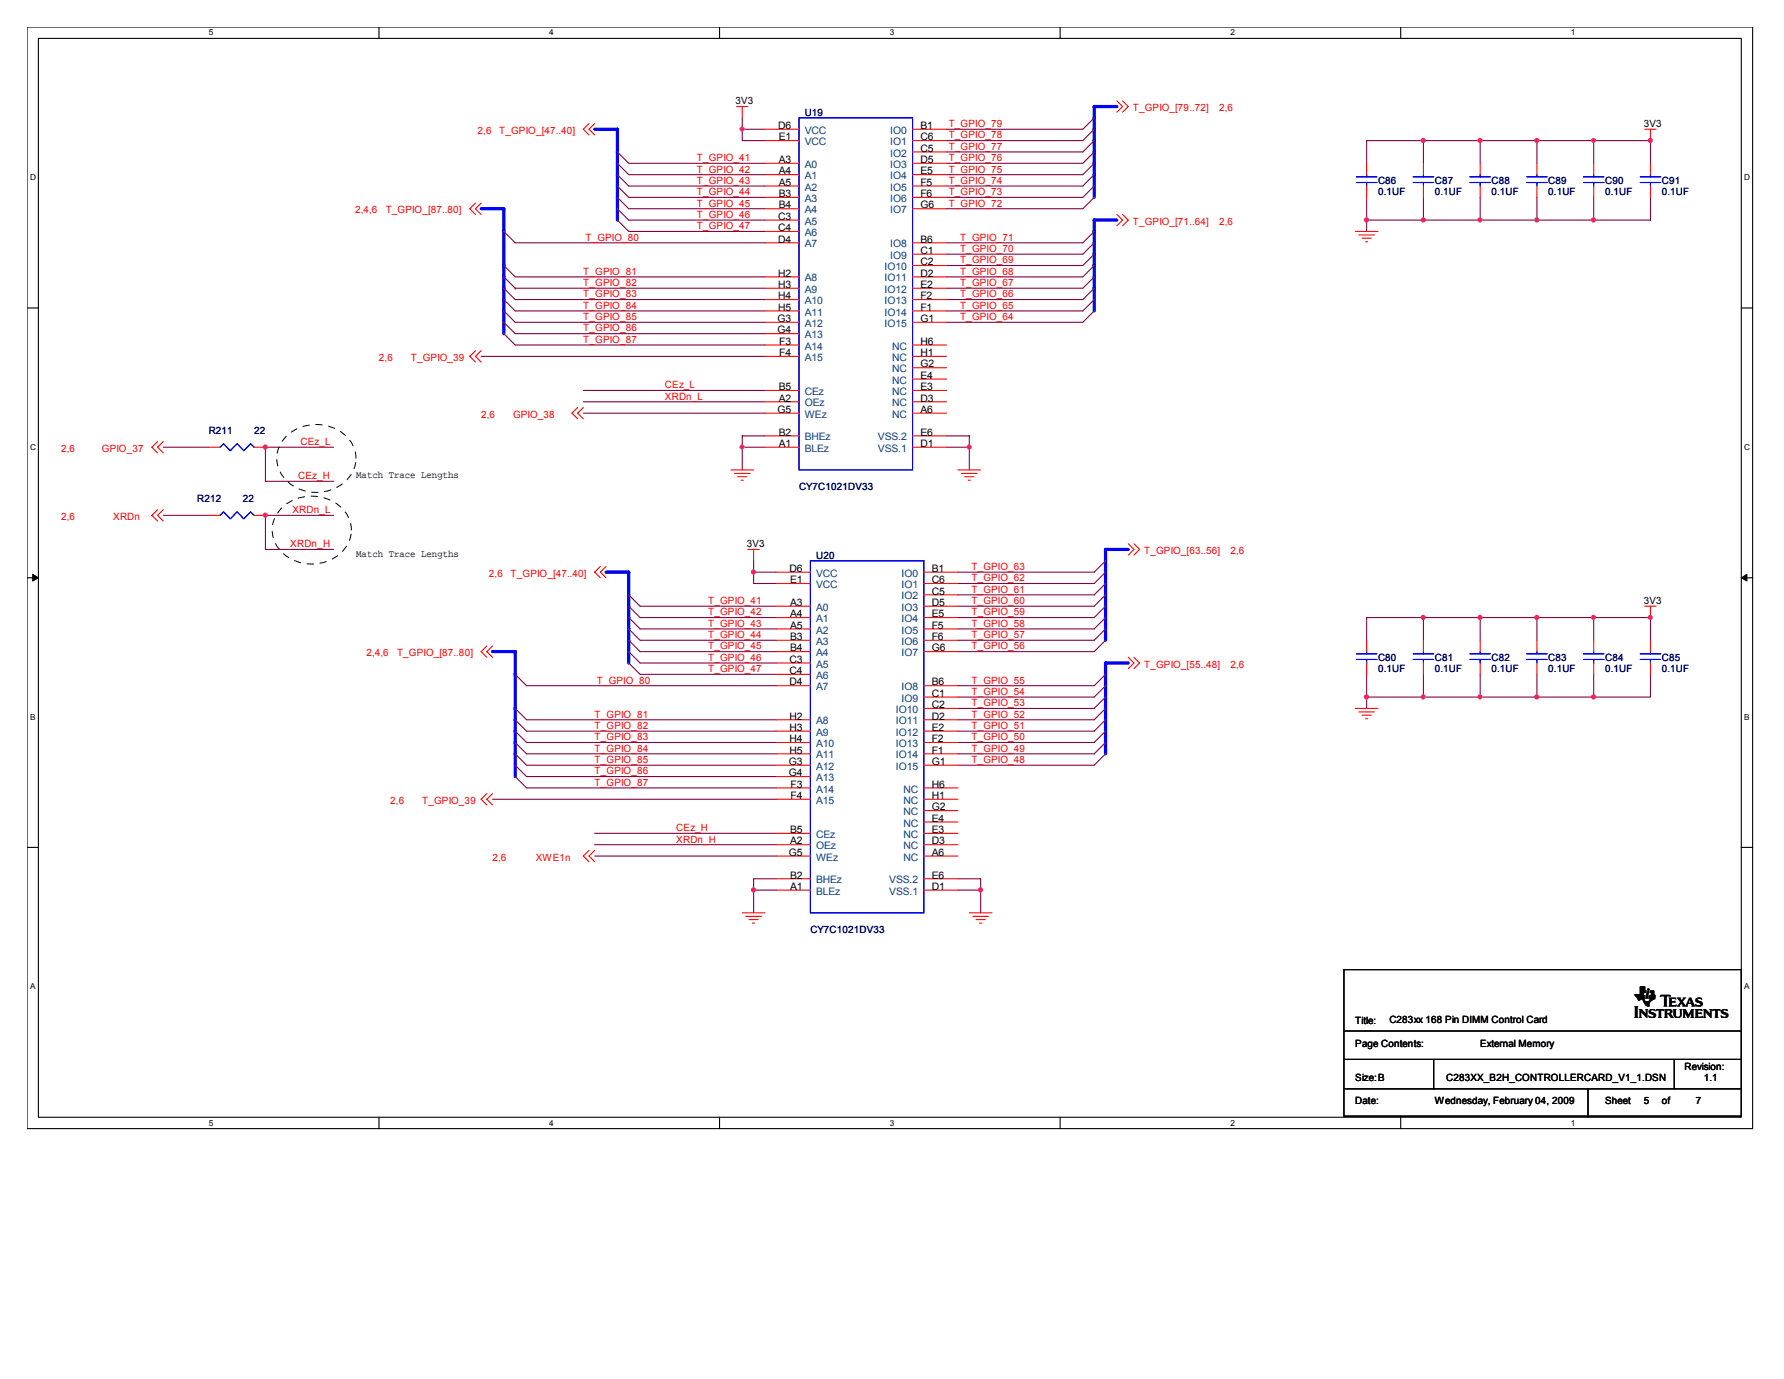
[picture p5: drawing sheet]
<svg xmlns="http://www.w3.org/2000/svg" width="279mm" height="216mm" viewBox="0 0 279 216" stroke-linecap="round" stroke-linejoin="round" font-family="sans-serif">
<path d="M4.2 4.2h270.3v172.5h-270.3zM6 6h266.7v168.9h-266.7z" fill="none" stroke="#000" stroke-width=".17"/>
<g fill="#fff">
<path d="M32.7 4.4h.7v1.4h-.7z"/>
<path d="M32.7 175.1h.7v1.4h-.7z"/>
</g>
<path d="M59.4 4.2v1.8M59.4 174.9v1.8" fill="none" stroke="#000" stroke-width=".17"/>
<g fill="#fff">
<path d="M86 4.4h.7v1.4h-.7z"/>
<path d="M86 175.1h.7v1.4h-.7z"/>
</g>
<path d="M112.7 4.2v1.8M112.7 174.9v1.8" fill="none" stroke="#000" stroke-width=".17"/>
<g fill="#fff">
<path d="M139.4 4.4h.6v1.4h-.6z"/>
<path d="M139.4 175.1h.6v1.4h-.6z"/>
</g>
<path d="M166 4.2v1.8M166 174.9v1.8" fill="none" stroke="#000" stroke-width=".17"/>
<g fill="#fff">
<path d="M192.7 4.4h.7v1.4h-.7z"/>
<path d="M192.7 175.1h.7v1.4h-.7z"/>
</g>
<path d="M219.4 4.2v1.8M219.4 174.9v1.8" fill="none" stroke="#000" stroke-width=".17"/>
<g fill="#fff">
<path d="M246 4.4h.7v1.4h-.7z"/>
<path d="M246 175.1h.7v1.4h-.7z"/>
<path d="M4.7 27.1h.9v1.4h-.9z"/>
<path d="M273.2 27.1h.9v1.4h-.9z"/>
<path d="M4.7 69.3h.9v1.4h-.9z"/>
<path d="M273.2 69.3h.9v1.4h-.9z"/>
</g>
<path d="M4.2 48.2h1.8M272.7 48.2h1.8" fill="none" stroke="#000" stroke-width=".17"/>
<g fill="#fff">
<path d="M4.7 111.5h.8v1.4h-.8z"/>
<path d="M273.2 111.5h.8v1.4h-.8z"/>
</g>
<path d="M4.2 90.5h1.8M272.7 90.5h1.8" fill="none" stroke="#000" stroke-width=".17"/>
<path d="M5.1 89.9l.9 .6-.9 .5zM272.7 90.5l.9-.6v1.1z" fill="#000" stroke="#000" stroke-width=".16"/>
<g fill="#fff">
<path d="M4.7 153.8h.8v1.4h-.8z"/>
<path d="M273.2 153.8h.8v1.4h-.8z"/>
</g>
<path d="M4.2 132.7h1.8M272.7 132.7h1.8M210.5 151.8h62.2v23h-62.2zM210.5 165.9h62.2M210.7 170.5h62M210.7 161.4h62M224.5 165.9v4.6M248.7 170.5v4.4M262.2 165.9v4.6" fill="none" stroke="#000" stroke-width=".17"/>
<g fill="none" stroke="#800040" stroke-width=".17">
<path d="M116.2 18.5v3.5h3.6M171.4 18.5l-1.8 1.7h-21.3M78.9 36.2l1.8 1.8h39.1M96.7 23.8l1.8 1.8h21.3M96.7 25.6l1.8 1.7h21.3M96.7 27.3l1.8 1.8h21.3M96.7 29.1l1.8 1.8h21.3M96.7 30.9l1.8 1.8h21.3M96.7 32.7l1.8 1.8h21.3M96.7 34.5l1.8 1.7h21.3M116.2 20.2h3.6M171.4 20.2l-1.8 1.8h-21.3"/>
<path d="M171.4 22l-1.8 1.8h-21.3M171.4 23.8l-1.8 1.8h-21.3M171.4 25.6l-1.8 1.7h-21.3M171.4 27.3l-1.8 1.8h-21.3M171.4 29.1l-1.8 1.8h-21.3M171.4 30.9l-1.8 1.8h-21.3M171.4 36.2l-1.8 1.8h-21.3M171.4 38l-1.8 1.8h-21.3M171.4 39.8l-1.8 1.8h-21.3M214 34.5h17.8M214 30.9v5.3M222.9 22h8.9v3.6"/>
<path d="M222.9 22h-8.9v3.6M222.9 22v3.6M222.9 30.9v3.6M231.8 22h26.7v3.6M231.8 30.9v3.6M240.7 30.9v3.6h-8.9M240.7 22v3.6M249.6 22v3.6M249.6 30.9v3.6M258.5 30.9v3.6h-17.8M75.4 55.8h44.4M78.9 52.2l1.8 1.8h39.1"/>
<path d="M78.9 41.6l1.8 1.7h39.1M78.9 45.1l1.8 1.8h39.1M78.9 46.9l1.8 1.8h39.1M78.9 48.7l1.8 1.8h39.1M78.9 50.5l1.8 1.7h39.1M78.9 43.3l1.8 1.8M80.7 45.1h.1M80.7 45.1h39.1M171.4 41.6l-1.8 1.7h-21.3M171.4 43.3l-1.8 1.8h-21.3M171.4 45.1l-1.8 1.8h-21.3M171.4 46.9l-1.8 1.8h-21.3"/>
<path d="M171.4 48.7l-1.8 1.8h-21.3M25.6 70h7.1M52.2 70h-10.6v5.4h10.6M91.4 61.1h28.4M91.4 62.9h28.4M91.4 64.7h28.4M116.2 70h3.6M119.8 68.2h-3.6v5.4M148.3 70h3.5M148.3 68.2h3.5v5.4M25.6 80.7h7.1M52.2 80.7h-10.6v5.3h10.6"/>
<path d="M98.5 93.1l1.7 1.8h21.4M98.5 94.9l1.7 1.8h21.4M98.5 96.7l1.7 1.8h21.4M98.5 98.5l1.7 1.7h21.4M118 87.8v3.6h3.6M118 89.6h3.6M173.1 87.8l-1.7 1.8h-21.4M173.1 89.6l-1.7 1.8h-21.4M173.1 91.4l-1.7 1.7h-21.4M173.1 93.1l-1.7 1.8h-21.4M173.1 94.9l-1.7 1.8h-21.4M173.1 96.7l-1.7 1.8h-21.4"/>
<path d="M173.1 98.5l-1.7 1.7h-21.4M222.9 96.7h8.9v3.5M231.8 96.7h8.9v3.5M240.7 96.7h8.9v3.5M249.6 96.7h8.9v3.5M80.7 105.6l1.8 1.8h39.1M80.7 110.9l1.8 1.8h39.1M80.7 112.7l1.8 1.8h39.1M80.7 114.5l1.8 1.7h39.1M80.7 116.2l1.8 1.8h39.1M80.7 118l1.8 1.8h39.1M80.7 119.8l1.8 1.8h39.1"/>
<path d="M98.5 100.2l1.7 1.8h21.4M98.5 102l1.7 1.8h21.4M98.5 103.8l1.7 1.8h21.4M173.1 105.6l-1.7 1.8h-21.4M173.1 107.4l-1.7 1.7h-21.4M173.1 109.1l-1.7 1.8h-21.4M173.1 110.9l-1.7 1.8h-21.4M173.1 112.7l-1.7 1.8h-21.4M173.1 114.5l-1.7 1.7h-21.4M173.1 116.2l-1.7 1.8h-21.4M173.1 118l-1.7 1.8h-21.4M173.1 100.2l-1.7 1.8h-21.4"/>
<path d="M214 100.2v-3.5h8.9v3.5M214 109.1h8.9M214 105.6v5.3M222.9 105.6v3.5M231.8 105.6v3.5h-8.9M240.7 105.6v3.5h-8.9M249.6 105.6v3.5h-8.9M258.5 105.6v3.5h-8.9M77.1 125.1h44.5M80.7 121.6l1.8 1.8h39.1M93.1 130.5h28.5M93.1 132.2h28.5"/>
<path d="M93.1 134h28.5M118 139.4h3.6M121.6 137.6h-3.6v5.3M150 139.4h3.6M150 137.6h3.6v5.3"/>
</g>
<g fill="#f0f" stroke="#f0f" stroke-width=".17">
<circle cx="116.2" cy="20.2" r=".32"/>
<circle cx="151.8" cy="70" r=".32"/>
<circle cx="118" cy="89.6" r=".32"/>
<circle cx="153.6" cy="139.3" r=".32"/>
<circle cx="41.5" cy="70" r=".32"/>
<circle cx="41.5" cy="80.7" r=".32"/>
<circle cx="118" cy="139.3" r=".32"/>
<circle cx="116.2" cy="70" r=".32"/>
<circle cx="222.9" cy="96.7" r=".32"/>
<circle cx="231.8" cy="96.7" r=".32"/>
<circle cx="240.7" cy="96.7" r=".32"/>
<circle cx="258.5" cy="96.7" r=".32"/>
<circle cx="249.6" cy="96.7" r=".32"/>
<circle cx="249.6" cy="109.1" r=".32"/>
<circle cx="240.7" cy="109.1" r=".32"/>
<circle cx="231.8" cy="109.1" r=".32"/>
<circle cx="222.9" cy="109.1" r=".32"/>
<circle cx="214" cy="109.1" r=".32"/>
<circle cx="222.9" cy="34.4" r=".32"/>
<circle cx="214" cy="34.4" r=".32"/>
<circle cx="222.9" cy="22" r=".32"/>
<circle cx="231.8" cy="22" r=".32"/>
<circle cx="240.7" cy="22" r=".32"/>
<circle cx="258.5" cy="22" r=".32"/>
<circle cx="249.6" cy="22" r=".32"/>
<circle cx="249.6" cy="34.4" r=".32"/>
<circle cx="240.7" cy="34.4" r=".32"/>
<circle cx="231.8" cy="34.4" r=".32"/>
</g>
<path d="M174.9 16.7h-3.5v14.2M75.4 32.7h3.5v19.5M93.1 20.2h3.6v14.3M174.9 34.5h-3.5v14.2M94.9 89.6h3.6v14.2M176.7 86h-3.6v14.2M77.1 102h3.6v19.6M176.7 103.8h-3.6v14.2" fill="none" stroke="#00f" stroke-width=".51"/>
<g fill="none" stroke="#f00" stroke-width=".17">
<path d="M92.2 19.3l-.8 .9 .8 .9M93.1 19.3l-.9 .9 .9 .9M115.4 16.7h1.7M116.2 16.7v1.8M174.9 15.8l.9 .9-.9 .9M175.8 15.8l.9 .9-.9 .9M74.5 31.8l-.9 .9 .9 .9M75.4 31.8l-.9 .9 .9 .9M119.8 20.2h5.3M119.8 36.2h5.3M119.8 25.6h5.3M119.8 27.3h5.3"/>
<path d="M119.8 29.1h5.3M119.8 30.9h5.3M119.8 32.7h5.3M119.8 34.5h5.3M119.8 38h5.3M119.8 22h5.3M142.9 20.2h5.4M142.9 25.6h5.4M142.9 27.3h5.4M142.9 29.1h5.4M142.9 30.9h5.4M142.9 32.7h5.4"/>
<path d="M142.9 38h5.4M142.9 22h5.4M142.9 23.8h5.4M142.9 39.8h5.4M174.9 33.6l.9 .9-.9 .8M175.8 33.6l.9 .9-.9 .8M212.3 36.2h3.5M212.8 36.8h2.5M213.3 37.3h1.5M213.9 37.8h.3M214 25.6v1.7M214 29.1v1.8"/>
<path d="M222.9 25.6v1.7M222.9 29.1v1.8M231.8 25.6v1.7M231.8 29.1v1.8M240.7 25.6v1.7M240.7 29.1v1.8M249.6 25.6v1.7M249.6 29.1v1.8M257.6 20.2h1.8M258.5 20.2v1.8M258.5 25.6v1.7M258.5 29.1v1.8"/>
<path d="M74.5 54.9l-.9 .9 .9 .9M75.4 54.9l-.9 .9 .9 .9M119.8 46.9h5.3M119.8 48.7h5.3M119.8 50.5h5.3M119.8 52.2h5.3M119.8 54h5.3M119.8 55.8h5.3M119.8 43.3h5.3M119.8 45.1h5.3M142.9 46.9h5.4M142.9 48.7h5.4"/>
<path d="M142.9 50.5h5.4M142.9 54h5.4M142.9 55.8h5.4M142.9 43.3h5.4M142.9 45.1h5.4M142.9 41.6h5.4M142.9 59.4h5.4M142.9 57.6h5.4M24.7 79.8l-.9 .9 .9 .9M24.7 69.1l-.9 .9 .9 .9M25.6 79.8l-.9 .9 .9 .9M25.6 69.1l-.9 .9 .9 .9"/>
<path d="M32.7 70h1.8M39.8 70h1.8M90.5 63.8l-.9 .9 .9 .9M91.4 63.8l-.9 .9 .9 .9M114.5 73.6h3.5M115 74.1h2.5M115.5 74.6h1.5M116.1 75.2h.3M119.8 68.2h5.3M119.8 70h5.3M119.8 61.1h5.3M119.8 64.7h5.3"/>
<path d="M119.8 62.9h5.3M142.9 68.2h5.4M142.9 70h5.4M142.9 61.1h5.4M142.9 64.7h5.4M142.9 62.9h5.4M150 73.6h3.6M150.6 74.1h2.4M151.1 74.6h1.4M151.6 75.2h.4M32.7 80.7h1.8M39.8 80.7h1.8"/>
<path d="M94 88.7l-.9 .9 .9 .9M94.9 88.7l-.9 .9 .9 .9M117.1 86h1.8M118 86v1.8M121.6 94.9h5.3M121.6 96.7h5.3M121.6 98.5h5.3M121.6 89.6h5.3M121.6 91.4h5.3M144.7 94.9h5.3M144.7 96.7h5.3M144.7 98.5h5.3"/>
<path d="M144.7 89.6h5.3M144.7 91.4h5.3M144.7 93.1h5.3M176.7 85.1l.9 .9-.9 .9M177.6 85.1l.9 .9-.9 .9M257.6 94.9h1.8M258.5 94.9v1.8M76.2 101.1l-.8 .9 .8 .9M77.1 101.1l-.9 .9 .9 .9M121.6 116.2h5.3M121.6 118h5.3M121.6 119.8h5.3"/>
<path d="M121.6 100.2h5.3M121.6 102h5.3M121.6 103.8h5.3M121.6 105.6h5.3M121.6 107.4h5.3M121.6 112.7h5.3M121.6 114.5h5.3M144.7 110.9h5.3M144.7 116.2h5.3M144.7 118h5.3M144.7 119.8h5.3M144.7 100.2h5.3"/>
<path d="M144.7 102h5.3M144.7 107.4h5.3M144.7 112.7h5.3M144.7 114.5h5.3M144.7 109.1h5.3M176.7 102.9l.9 .9-.9 .9M177.6 102.9l.9 .9-.9 .9M212.3 110.9h3.5M212.8 111.5h2.5M213.3 112h1.5M213.9 112.5h.3M214 100.2v1.8"/>
<path d="M214 103.8v1.8M222.9 100.2v1.8M222.9 103.8v1.8M231.8 100.2v1.8M231.8 103.8v1.8M240.7 100.2v1.8M240.7 103.8v1.8M249.6 100.2v1.8M249.6 103.8v1.8M258.5 100.2v1.8M258.5 103.8v1.8M76.2 124.2l-.8 .9 .8 .9"/>
<path d="M77.1 124.2l-.9 .9 .9 .9M92.2 133.1l-.8 .9 .8 .9M93.1 133.1l-.9 .9 .9 .9M121.6 121.6h5.3M121.6 123.4h5.3M121.6 125.1h5.3M121.6 137.6h5.3M121.6 139.4h5.3M121.6 130.5h5.3M121.6 134h5.3M121.6 132.2h5.3M144.7 123.4h5.3"/>
<path d="M144.7 125.1h5.3M144.7 137.6h5.3M144.7 139.4h5.3M144.7 130.5h5.3M144.7 134h5.3M144.7 132.2h5.3M144.7 128.7h5.3M144.7 126.9h5.3M116.2 142.9h3.6M116.8 143.5h2.5M117.3 144h1.4M117.9 144.5h.3"/>
<path d="M151.8 142.9h3.6M152.4 143.5h2.4M152.9 144h1.4M153.4 144.5h.4"/>
</g>
<path d="M44.4 79.2a6.8 6.8 0 0 1 9.9 1.3 5 5 0 0 1-2.6 7.2 6.6 6.6 0 0 1-8.8-3.1 4.8 4.8 0 0 1 1.5-5.4zM45.2 68a6.8 6.8 0 0 1 9.9 1.3 5 5 0 0 1-2.7 7.2 6.6 6.6 0 0 1-8.7-3.1 4.8 4.8 0 0 1 1.5-5.4z" fill="none" stroke="#000" stroke-width=".16" stroke-dasharray="1 1 1 1 1 1 1 1"/>
<g fill="none" stroke="#00f" stroke-width=".17">
<path d="M125.1 18.5h17.8v55.1h-17.8zM212.4 28.6h3.2M212.4 27.7h3.2M214 27.3v.4M214 28.6v.5M221.3 28.6h3.2M221.3 27.7h3.2M222.9 27.3v.4M222.9 28.6v.5M230.2 28.6h3.2M230.2 27.7h3.2M231.8 27.3v.4"/>
<path d="M231.8 28.6v.5M239.1 28.6h3.2M239.1 27.7h3.2M240.7 27.3v.4M240.7 28.6v.5M248 28.6h3.2M248 27.7h3.2M249.6 27.3v.4M249.6 28.6v.5M256.9 28.6h3.2M256.9 27.7h3.2M258.5 27.3v.4"/>
<path d="M258.5 28.6v.5M34.5 70l.5-.5 1.1 1.1 1-1.1 1.1 1.1 1-1.1 .6 .5M34.5 80.7l.5-.6 1.1 1.1 1-1.1 1.1 1.1 1-1.1 .6 .6M126.9 87.8h17.8v55.1h-17.8zM212.4 103.3h3.2M212.4 102.4h3.2M214 102v.4M214 103.3v.5M221.3 103.3h3.2M221.3 102.4h3.2M222.9 102v.4M222.9 103.3v.5"/>
<path d="M230.2 103.3h3.2M230.2 102.4h3.2M231.8 102v.4M231.8 103.3v.5M239.1 103.3h3.2M239.1 102.4h3.2M240.7 102v.4M240.7 103.3v.5M248 103.3h3.2M248 102.4h3.2M249.6 102v.4M249.6 103.3v.5"/>
<path d="M256.9 103.3h3.2M256.9 102.4h3.2M258.5 102v.4M258.5 103.3v.5"/>
</g>
<text font-size="6.2" x="256" y="159.4">TI</text>
<g font-size="1.6">
<text x="115.2" y="16.3">3V3</text>
<text x="121.9" y="20.2">D6</text>
<text x="122" y="22">E1</text>
<text x="144.1" y="20.2">B1</text>
<text x="144.1" y="22">C6</text>
<text x="144.1" y="23.7">C5</text>
<text x="257.4" y="19.9">3V3</text>
<text x="122" y="25.5">A3</text>
<text x="122" y="27.3">A4</text>
<text x="122" y="29.1">A5</text>
<text x="144.1" y="25.5">D5</text>
<text x="144.1" y="27.3">E5</text>
<text x="144.1" y="29.1">F5</text>
<text x="121.9" y="34.4">C3</text>
<text x="122" y="30.9">B3</text>
<text x="122" y="32.6">B4</text>
<text x="144.1" y="30.9">F6</text>
<text x="144.1" y="32.6">G6</text>
<text x="121.9" y="36.2">C4</text>
<text x="121.9" y="38">D4</text>
<text x="144.1" y="38">B6</text>
<text x="144.1" y="39.8">C1</text>
<text x="144.1" y="41.5">C2</text>
<text x="121.9" y="46.9">H4</text>
<text x="121.9" y="43.3">H2</text>
<text x="121.9" y="45.1">H3</text>
<text x="144.1" y="43.3">D2</text>
<text x="144.1" y="45.1">E2</text>
<text x="144.1" y="46.9">F2</text>
<text x="121.8" y="50.4">G3</text>
<text x="121.8" y="52.2">G4</text>
<text x="121.9" y="48.6">H5</text>
<text x="122" y="54">F3</text>
<text x="144.1" y="48.6">F1</text>
<text x="144.1" y="50.4">G1</text>
<text x="144.1" y="54">H6</text>
<text x="122" y="55.8">F4</text>
<text x="144.1" y="59.3">E4</text>
<text x="144.1" y="57.5">G2</text>
<text x="144.1" y="55.8">H1</text>
<text x="121.8" y="64.6">G5</text>
<text x="122" y="61.1">B5</text>
<text x="122" y="62.9">A2</text>
<text x="144.1" y="64.6">A6</text>
<text x="144.1" y="62.9">D3</text>
<text x="144.1" y="61.1">E3</text>
<text x="122" y="68.2">B2</text>
<text x="122" y="70">A1</text>
<text x="144.1" y="70">D1</text>
<text x="144.1" y="68.2">E6</text>
<text x="55.8" y="74.8">Match Trace Lengths</text>
<text x="55.8" y="87.2">Match Trace Lengths</text>
<text x="117" y="85.7">3V3</text>
<text x="123.7" y="89.5">D6</text>
<text x="145.9" y="89.5">B1</text>
<text x="123.7" y="94.9">A3</text>
<text x="123.7" y="91.3">E1</text>
<text x="145.9" y="91.3">C6</text>
<text x="145.9" y="93.1">C5</text>
<text x="145.9" y="94.9">D5</text>
<text x="257.4" y="94.6">3V3</text>
<text x="123.7" y="96.6">A4</text>
<text x="123.7" y="98.4">A5</text>
<text x="123.7" y="100.2">B3</text>
<text x="123.7" y="102">B4</text>
<text x="145.9" y="96.6">E5</text>
<text x="145.9" y="98.4">F5</text>
<text x="145.9" y="100.2">F6</text>
<text x="145.9" y="102">G6</text>
<text x="123.7" y="103.8">C3</text>
<text x="123.7" y="105.5">C4</text>
<text x="123.7" y="107.3">D4</text>
<text x="145.9" y="107.3">B6</text>
<text x="123.7" y="112.6">H2</text>
<text x="145.9" y="110.9">C2</text>
<text x="145.9" y="112.6">D2</text>
<text x="145.9" y="109.1">C1</text>
<text x="123.5" y="119.8">G3</text>
<text x="123.7" y="116.2">H4</text>
<text x="123.7" y="118">H5</text>
<text x="123.7" y="114.4">H3</text>
<text x="145.9" y="114.4">E2</text>
<text x="145.9" y="116.2">F2</text>
<text x="145.9" y="118">F1</text>
<text x="145.9" y="119.8">G1</text>
<text x="123.5" y="121.5">G4</text>
<text x="123.8" y="123.3">F3</text>
<text x="123.8" y="125.1">F4</text>
<text x="145.9" y="125.1">H1</text>
<text x="145.9" y="123.3">H6</text>
<text x="123.7" y="130.4">B5</text>
<text x="145.9" y="130.4">E3</text>
<text x="145.9" y="128.7">E4</text>
<text x="145.9" y="126.9">G2</text>
<text x="123.5" y="134">G5</text>
<text x="123.7" y="137.5">B2</text>
<text x="123.7" y="132.2">A2</text>
<text x="145.9" y="137.5">E6</text>
<text x="145.9" y="134">A6</text>
<text x="145.9" y="132.2">D3</text>
<text x="123.7" y="139.3">A1</text>
<text x="145.9" y="139.3">D1</text>
<text x="212.3" y="160.4">Title:</text>
<text x="217.6" y="160.2">C283xx 168 Pin DIMM Control Card</text>
<text x="212.3" y="163.9">Page Contents:</text>
<text x="231.8" y="163.9">External Memory</text>
<text x="263.8" y="167.5">Revision:</text>
<text x="212.3" y="169.2">Size:B</text>
<text x="212.3" y="172.8">Date:</text>
<text x="224.7" y="172.8">Wednesday, February 04, 2009</text>
<text x="226.5" y="169.2">C283XX_B2H_CONTROLLERCARD_V1_1.DSN</text>
<text x="251.4" y="172.8">Sheet</text>
<text x="257.4" y="172.8">5</text>
<text x="260.3" y="172.8">of</text>
<text x="265.6" y="172.8">7</text>
<text x="266.8" y="169.2">1.1</text>
</g>
<g font-size="1.6" fill="#f00">
<text x="177.4" y="17.4">T_GPIO_[79..72]</text>
<text x="190.9" y="17.4">2,6</text>
<text x="74.8" y="21">2,6</text>
<text x="78.2" y="21">T_GPIO_[47..40]</text>
<text x="148.6" y="23.5">T_GPIO_77</text>
<text x="148.6" y="21.7">T_GPIO_78</text>
<text x="148.6" y="19.9">T_GPIO_79</text>
<text x="109.1" y="25.2">T_GPIO_41</text>
<text x="109.1" y="27">T_GPIO_42</text>
<text x="109.1" y="28.8">T_GPIO_43</text>
<text x="148.6" y="28.8">T_GPIO_74</text>
<text x="148.6" y="27">T_GPIO_75</text>
<text x="148.6" y="25.2">T_GPIO_76</text>
<text x="55.6" y="33.4">2,4,6</text>
<text x="60.4" y="33.4">T_GPIO_[87..80]</text>
<text x="109.1" y="30.6">T_GPIO_44</text>
<text x="109.1" y="32.3">T_GPIO_45</text>
<text x="109.1" y="34.1">T_GPIO_46</text>
<text x="109.1" y="35.9">T_GPIO_47</text>
<text x="148.6" y="32.3">T_GPIO_72</text>
<text x="148.6" y="30.6">T_GPIO_73</text>
<text x="177.4" y="35.2">T_GPIO_[71..64]</text>
<text x="190.9" y="35.2">2,6</text>
<text x="91.7" y="37.7">T_GPIO_80</text>
<text x="150.4" y="41.2">T_GPIO_69</text>
<text x="150.4" y="39.5">T_GPIO_70</text>
<text x="150.4" y="37.7">T_GPIO_71</text>
<text x="91.4" y="43">T_GPIO_81</text>
<text x="91.4" y="44.8">T_GPIO_82</text>
<text x="91.4" y="46.6">T_GPIO_83</text>
<text x="150.4" y="46.6">T_GPIO_66</text>
<text x="150.4" y="44.8">T_GPIO_67</text>
<text x="150.4" y="43">T_GPIO_68</text>
<text x="91.4" y="48.3">T_GPIO_84</text>
<text x="91.4" y="50.1">T_GPIO_85</text>
<text x="91.4" y="51.9">T_GPIO_86</text>
<text x="91.4" y="53.7">T_GPIO_87</text>
<text x="150.4" y="48.3">T_GPIO_65</text>
<text x="150.4" y="50.1">T_GPIO_64</text>
<text x="59.4" y="56.5">2,6</text>
<text x="64.3" y="56.5">T_GPIO_39</text>
<text x="75.4" y="65.4">2,6</text>
<text x="80.3" y="65.4">GPIO_38</text>
<text x="104.1" y="60.8">CEz_L</text>
<text x="104.1" y="62.6">XRDn_L</text>
<text x="9.6" y="70.7">2,6</text>
<text x="16" y="70.7">GPIO_37</text>
<text x="47.1" y="69.7">CEz_L</text>
<text x="46.7" y="75">CEz_H</text>
<text x="9.6" y="81.4">2,6</text>
<text x="17.7" y="81.4">XRDn</text>
<text x="45.8" y="80.3">XRDn_L</text>
<text x="45.5" y="85.7">XRDn_H</text>
<text x="152.1" y="89.2">T_GPIO_63</text>
<text x="179.2" y="86.7">T_GPIO_[63..56]</text>
<text x="192.7" y="86.7">2,6</text>
<text x="76.6" y="90.3">2,6</text>
<text x="80" y="90.3">T_GPIO_[47..40]</text>
<text x="110.9" y="94.6">T_GPIO_41</text>
<text x="152.1" y="94.6">T_GPIO_60</text>
<text x="152.1" y="92.8">T_GPIO_61</text>
<text x="152.1" y="91">T_GPIO_62</text>
<text x="110.9" y="96.4">T_GPIO_42</text>
<text x="110.9" y="98.1">T_GPIO_43</text>
<text x="110.9" y="99.9">T_GPIO_44</text>
<text x="110.9" y="101.7">T_GPIO_45</text>
<text x="152.1" y="101.7">T_GPIO_56</text>
<text x="152.1" y="99.9">T_GPIO_57</text>
<text x="152.1" y="98.1">T_GPIO_58</text>
<text x="152.1" y="96.4">T_GPIO_59</text>
<text x="57.4" y="102.7">2,4,6</text>
<text x="62.2" y="102.7">T_GPIO_[87..80]</text>
<text x="93.5" y="107">T_GPIO_80</text>
<text x="110.9" y="103.5">T_GPIO_46</text>
<text x="110.9" y="105.2">T_GPIO_47</text>
<text x="152.1" y="107">T_GPIO_55</text>
<text x="179.2" y="104.5">T_GPIO_[55..48]</text>
<text x="192.7" y="104.5">2,6</text>
<text x="93.1" y="112.4">T_GPIO_81</text>
<text x="152.1" y="112.4">T_GPIO_52</text>
<text x="152.1" y="110.6">T_GPIO_53</text>
<text x="152.1" y="108.8">T_GPIO_54</text>
<text x="93.1" y="114.1">T_GPIO_82</text>
<text x="93.1" y="115.9">T_GPIO_83</text>
<text x="93.1" y="117.7">T_GPIO_84</text>
<text x="93.1" y="119.5">T_GPIO_85</text>
<text x="152.1" y="119.5">T_GPIO_48</text>
<text x="152.1" y="117.7">T_GPIO_49</text>
<text x="152.1" y="115.9">T_GPIO_50</text>
<text x="152.1" y="114.1">T_GPIO_51</text>
<text x="61.1" y="125.9">2,6</text>
<text x="66.1" y="125.9">T_GPIO_39</text>
<text x="93.1" y="121.2">T_GPIO_86</text>
<text x="93.1" y="123">T_GPIO_87</text>
<text x="105.9" y="130.1">CEz_H</text>
<text x="105.9" y="131.9">XRDn_H</text>
<text x="77.1" y="134.7">2,6</text>
<text x="83.9" y="134.7">XWE1n</text>
</g>
<g font-size="1.6" fill="#004080">
<text x="126" y="21">VCC</text>
<text x="126" y="22.7">VCC</text>
<text x="139.4" y="21">IO0</text>
<text x="139.4" y="22.7">IO1</text>
<text x="126" y="26.3">A0</text>
<text x="126" y="28.1">A1</text>
<text x="126" y="29.8">A2</text>
<text x="139.4" y="24.5">IO2</text>
<text x="139.4" y="26.3">IO3</text>
<text x="139.4" y="28.1">IO4</text>
<text x="139.4" y="29.8">IO5</text>
<text x="126" y="31.6">A3</text>
<text x="126" y="33.4">A4</text>
<text x="126" y="35.2">A5</text>
<text x="139.4" y="31.6">IO6</text>
<text x="139.4" y="33.4">IO7</text>
<text x="126" y="37">A6</text>
<text x="126" y="38.7">A7</text>
<text x="139.4" y="38.7">IO8</text>
<text x="139.4" y="40.5">IO9</text>
<text x="126" y="47.6">A10</text>
<text x="126" y="44.1">A8</text>
<text x="126" y="45.8">A9</text>
<text x="138.5" y="42.3">IO10</text>
<text x="138.5" y="44.1">IO11</text>
<text x="138.5" y="45.8">IO12</text>
<text x="138.5" y="47.6">IO13</text>
<text x="126" y="49.4">A11</text>
<text x="126" y="51.2">A12</text>
<text x="126" y="53">A13</text>
<text x="138.5" y="49.4">IO14</text>
<text x="138.5" y="51.2">IO15</text>
<text x="126" y="54.7">A14</text>
<text x="126" y="56.5">A15</text>
<text x="139.7" y="58.3">NC</text>
<text x="139.7" y="56.5">NC</text>
<text x="139.7" y="54.7">NC</text>
<text x="126" y="61.8">CEz</text>
<text x="126" y="63.6">OEz</text>
<text x="126" y="65.4">WEz</text>
<text x="139.7" y="65.4">NC</text>
<text x="139.7" y="63.6">NC</text>
<text x="139.7" y="61.8">NC</text>
<text x="139.7" y="60.1">NC</text>
<text x="126" y="69">BHEz</text>
<text x="126" y="70.7">BLEz</text>
<text x="137.5" y="70.7">VSS.1</text>
<text x="137.5" y="69">VSS.2</text>
<text x="127.8" y="95.6">A0</text>
<text x="127.8" y="90.3">VCC</text>
<text x="127.8" y="92.1">VCC</text>
<text x="141.2" y="90.3">IO0</text>
<text x="141.2" y="92.1">IO1</text>
<text x="141.2" y="93.9">IO2</text>
<text x="141.2" y="95.6">IO3</text>
<text x="127.8" y="97.4">A1</text>
<text x="127.8" y="99.2">A2</text>
<text x="127.8" y="101">A3</text>
<text x="141.2" y="97.4">IO4</text>
<text x="141.2" y="99.2">IO5</text>
<text x="141.2" y="101">IO6</text>
<text x="127.8" y="102.7">A4</text>
<text x="127.8" y="104.5">A5</text>
<text x="127.8" y="106.3">A6</text>
<text x="141.2" y="102.7">IO7</text>
<text x="127.8" y="108.1">A7</text>
<text x="127.8" y="113.4">A8</text>
<text x="140.3" y="111.6">IO10</text>
<text x="140.3" y="113.4">IO11</text>
<text x="141.2" y="108.1">IO8</text>
<text x="141.2" y="109.9">IO9</text>
<text x="127.8" y="117">A10</text>
<text x="127.8" y="118.7">A11</text>
<text x="127.8" y="115.2">A9</text>
<text x="140.3" y="115.2">IO12</text>
<text x="140.3" y="117">IO13</text>
<text x="140.3" y="118.7">IO14</text>
<text x="127.8" y="120.5">A12</text>
<text x="127.8" y="122.3">A13</text>
<text x="127.8" y="124.1">A14</text>
<text x="127.8" y="125.9">A15</text>
<text x="140.3" y="120.5">IO15</text>
<text x="141.5" y="125.9">NC</text>
<text x="141.5" y="124.1">NC</text>
<text x="127.8" y="131.2">CEz</text>
<text x="141.5" y="131.2">NC</text>
<text x="141.5" y="129.4">NC</text>
<text x="141.5" y="127.6">NC</text>
<text x="127.8" y="133">OEz</text>
<text x="127.8" y="134.7">WEz</text>
<text x="141.5" y="134.7">NC</text>
<text x="141.5" y="133">NC</text>
<text x="127.8" y="138.3">BHEz</text>
<text x="127.8" y="140.1">BLEz</text>
<text x="139.3" y="140.1">VSS.1</text>
<text x="139.3" y="138.3">VSS.2</text>
</g>
<g font-size="1.6" fill="#000080">
<text x="126" y="18.1">U19</text>
<text x="215.8" y="28.8">C86</text>
<text x="224.7" y="28.8">C87</text>
<text x="233.6" y="28.8">C88</text>
<text x="242.5" y="28.8">C89</text>
<text x="251.4" y="28.8">C90</text>
<text x="260.3" y="28.8">C91</text>
<text x="215.8" y="30.6">0.1UF</text>
<text x="224.7" y="30.6">0.1UF</text>
<text x="233.6" y="30.6">0.1UF</text>
<text x="242.5" y="30.6">0.1UF</text>
<text x="251.4" y="30.6">0.1UF</text>
<text x="260.3" y="30.6">0.1UF</text>
<text x="32.7" y="67.9">R211</text>
<text x="39.8" y="67.9">22</text>
<text x="125.1" y="76.8">CY7C1021DV33</text>
<text x="30.9" y="78.6">R212</text>
<text x="38" y="78.6">22</text>
<text x="127.8" y="87.5">U20</text>
<text x="215.8" y="103.5">C80</text>
<text x="215.8" y="105.2">0.1UF</text>
<text x="224.7" y="103.5">C81</text>
<text x="224.7" y="105.2">0.1UF</text>
<text x="233.6" y="103.5">C82</text>
<text x="233.6" y="105.2">0.1UF</text>
<text x="242.5" y="103.5">C83</text>
<text x="242.5" y="105.2">0.1UF</text>
<text x="251.4" y="103.5">C84</text>
<text x="251.4" y="105.2">0.1UF</text>
<text x="260.3" y="103.5">C85</text>
<text x="260.3" y="105.2">0.1UF</text>
<text x="126.9" y="146.1">CY7C1021DV33</text>
</g>
<g font-size="1.3">
<text x="32.7" y="5.5">5</text>
<text x="86" y="5.5">4</text>
<text x="139.4" y="5.5">3</text>
<text x="192.7" y="5.5">2</text>
<text x="246" y="5.5">1</text>
<text x="4.7" y="28.2">D</text>
<text x="273.2" y="28.2">D</text>
<text x="4.7" y="70.4">C</text>
<text x="273.2" y="70.4">C</text>
<text x="4.7" y="112.7">B</text>
<text x="273.2" y="112.7">B</text>
<text x="4.7" y="154.9">A</text>
<text x="273.2" y="154.9">A</text>
<text x="32.7" y="176.2">5</text>
<text x="86" y="176.2">4</text>
<text x="139.4" y="176.2">3</text>
<text x="192.7" y="176.2">2</text>
<text x="246" y="176.2">1</text>
</g>
</svg>
